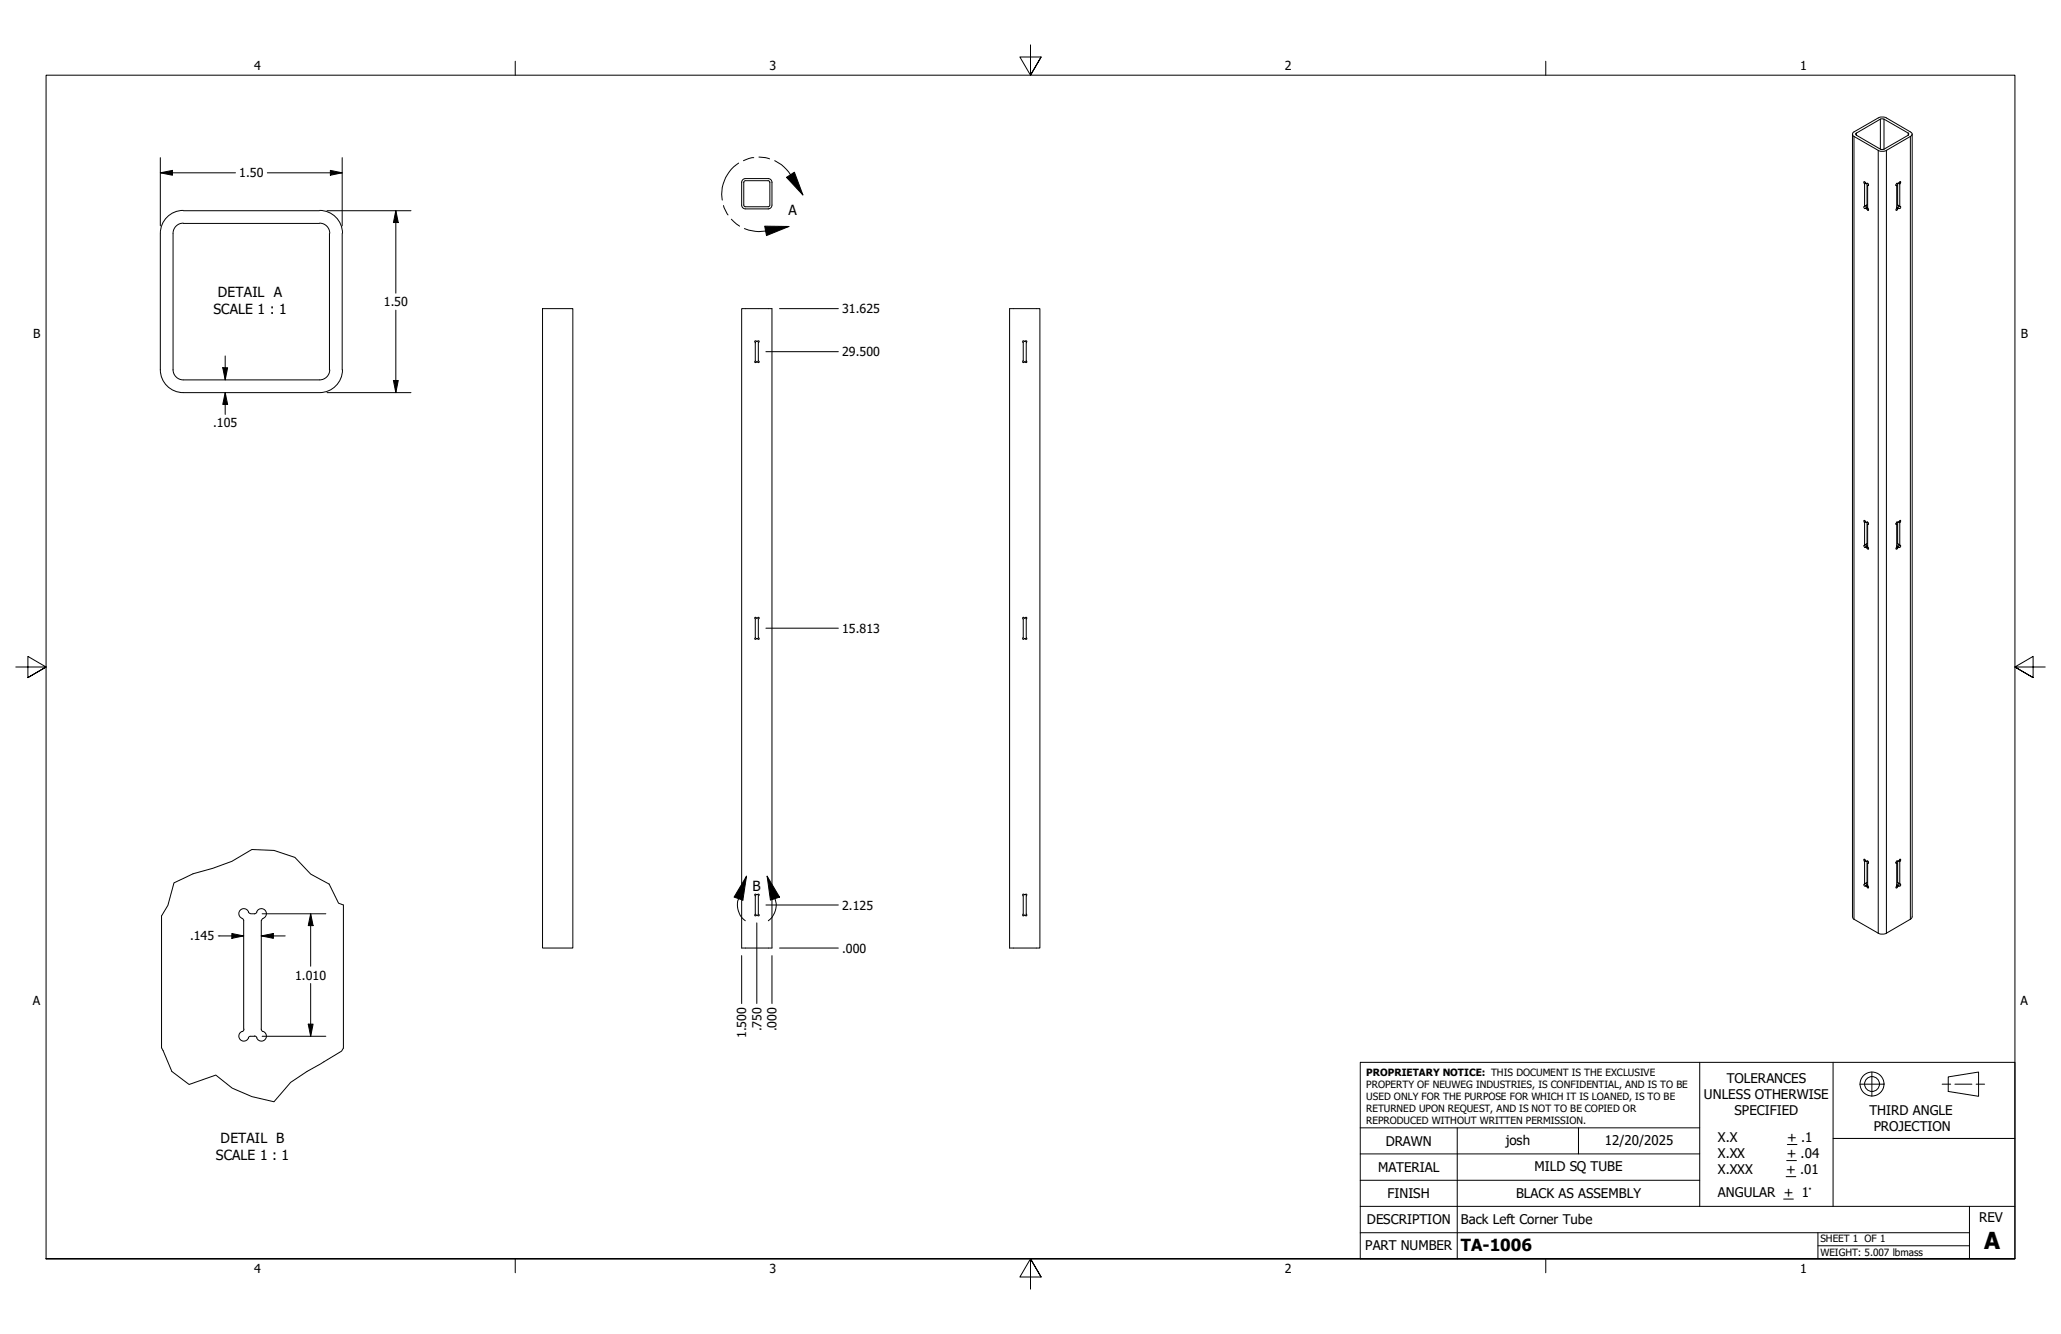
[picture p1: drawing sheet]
<svg xmlns="http://www.w3.org/2000/svg" width="432mm" height="279mm" viewBox="0 0 432 279" stroke-linecap="round" stroke-linejoin="round" font-family="sans-serif">
<!-- layer: Visible (ANSI) -->
<g fill="none" stroke="#000" stroke-width=".21">
<path d="M155.6 37.6l.6-.2h4.7a.79 .79 0 0 1 .8 .8v4.8a.79 .79 0 0 1-.7 .8h-4.8a.79 .79 0 0 1-.8-.8v-4.8zM155.9 38l.3-.2 4.9 .1 .2 .3-.1 4.9-.2 .2h-5l-.2-.4zM388.1 28.1v163.9l.3 .5 5.6 3.1 1.2-.1 5-3 .4-.5v-163.9M388.2 27.7l5.8-3.2 1 .1 5.2 3a.49 .49 0 0 1 .4 .5 .49 .49 0 0 1-.4 .5l-5.2 3-1 .1-5.8-3.3-.1-.3zM388.8 27.9l5.2-2.9 .5-.1 5.4 3.2-.1 .2-5.1 2.9-.6 .1-5.2-3zM391.2 38.5v4.4l-.5 .3M391.3 38.4l-.2 .1M391.4 38.9l-.1 4.7 .2 .5h-.2l-.5-.5M391.4 38.9l.1-.1a.28 .28 0 0 0-.1-.3 .28 .28 0 0 0-.4 0l-.5-.5 .2 .5v4.7l-.2 .2 .2 .3 .1-.1M391.5 38.7l-.1 .2M397.2 38.7l.2 .2M397.4 38.4a.41 .41 0 0 0 .4 0 .41 .41 0 0 0 .2-.4h.2l-.2 .5v4.7a.27 .27 0 0 1 .2 .4 .27 .27 0 0 1-.4 0l-.5 .5 .1-.5v-4.7l-.2-.2z"/>
<path d="M397.4 38.4l.2 .1v4.5l.5 .2M33.6 48.9v28.6M36.3 48.9v28.6M38.4 46.7a2.13 2.13 0 0 0-2.1 2.2M38.4 44.1a4.8 4.8 0 0 0-4.8 4.8M38.4 46.8h28.5M38.4 44.1h28.5M67 46.7a2.13 2.13 0 0 1 2.1 2.2M67 44.1a4.8 4.8 0 0 1 4.8 4.8M69 48.9v28.6M71.7 48.9v28.6M391 43.1l.2 .3"/>
<path d="M391.3 43.4l-.5 .2M397.4 43.4l.4 .2M397.8 43.1l-.3 .3M33.6 77.4a4.8 4.8 0 0 0 4.8 4.8h28.5a4.8 4.8 0 0 0 4.9-4.8M36.3 77.4a2.13 2.13 0 0 0 2.1 2.2h28.5a2.13 2.13 0 0 0 2.2-2.2M113.7 64.6h6.3v134h-6.3zM155.4 64.6h6.3v134h-6.3zM158.2 71.8v3.8M158.3 75.5l-.1 .4 .3-.1M158.4 71.5l-.1-.1-.2 .1 .2 .3M158.4 71.4l.1 .1M158.5 71.5h.1"/>
<path d="M158.5 75.8h.1M158.7 71.4v.1M158.8 71.5l.1-.1 .2 .1-.2 .3M158.9 71.8v3.8M158.9 75.5l.1 .4-.3-.1M211.5 64.6h6.4v134h-6.4zM214.4 71.8v3.8M214.4 75.5l-.1 .4 .3-.1M214.6 71.5l-.3-.1 .1 .4M214.6 71.4l.2 .1M214.6 75.8h.2M214.7 75.8h-.1"/>
<path d="M214.8 71.5l.3-.1-.1 .3M214.9 71.4l-.1 .1M215 71.8v3.8M215 75.5l.1 .1M215 75.6l.1 .3-.3-.1M215.1 71.7l-.1 .1M391 114l.2 .4M391.2 109.4l-.3-.1-.3-.3-.1 .1 .2 .3v4.8a.26 .26 0 0 0-.1 .3 .26 .26 0 0 0 .3 .1l.4 .4h.2l-.2-.4 .1-4.8M391.2 109.4l.2 .1 .1 .3h-.1M391.2 109.4v4.5l-.5 .3M391.3 109.3l-.2 .1M391.3 114.3l-.5 .3"/>
<path d="M391.5 109.7l-.1 .1M397.2 109.7l.2 .1M397.4 114.3l.4 .3M397.4 109.3l.2 .1M397.6 109.4a.24 .24 0 0 0-.3 .1 .24 .24 0 0 0 .1 .4v4.7l-.2 .3 .1 .2 .2-.2a.31 .31 0 0 1 .2-.3 .31 .31 0 0 1 .3 .1l.2-.3v-.2h-.1M397.6 109.4l.6-.4-.2 .5 .1 4.7M397.6 109.4v4.5l.5 .3M397.8 114l-.3 .4M158.2 129.7v3.8M158.2 129.6l.1 .1M158.3 133.5l-.2 .3 .2 .1 .1-.1M158.4 129.4l-.2-.1v.3"/>
<path d="M158.4 129.4l.1 .1M158.5 129.5h.1M158.5 133.7h.1M158.5 133.7l-.1 .1M158.7 133.7v.1M158.7 129.4v.1M158.8 129.4l.2-.1v.3M158.9 129.7v3.8M158.9 133.5l.2 .3-.2 .1-.1-.1M158.9 129.6v.1M214.3 129.6l.1 .1M214.4 129.7v3.8"/>
<path d="M214.4 133.5l-.1 .4 .3-.1M214.6 129.4l-.3-.1 .1 .3M214.6 129.4l.2 .1M214.8 133.7l-.2 .1M214.8 133.7l.1 .1M214.8 129.4l.3-.1-.1 .3M214.9 129.4l-.1 .1M215 129.7v3.8M215 133.5l.1 .1M215 133.6l.1 .3-.3-.1M215.1 129.6l-.1 .1M33.8 191.8v27.7"/>
<path d="M50.7 192.4l.4 .4v22.8M52 191l.5 .3M52.1 191a1.05 1.05 0 0 0-1.8-.4 1.05 1.05 0 0 0 .4 1.7M52.5 191.4h.8a.73 .73 0 0 0 .7-.7 1.05 1.05 0 0 1 1.6 .1 1.05 1.05 0 0 1-.5 1.5M54.7 192.8v22.8M55.1 192.4l-.3 .4M71.9 189.5v30M158.2 191.5l-.1 .2 .2 .1 .2-.2M158.2 187.6v3.9M158.3 191.4l-.1 .1M158.4 187.4l-.1-.1-.2 .1 .2 .3M158.4 187.3l.1 .1"/>
<path d="M158.5 187.4h.1M158.5 191.7h.1M158.7 187.3v.1M158.8 187.4l.1-.1 .2 .1-.2 .3v3.8M159 191.5l.1 .2-.2 .1-.2-.2M214.4 191.5l-.1 .3 .3-.1M214.6 187.4l-.2-.1-.1 .1 .1 .2-.1 3.9M214.6 187.3l.2 .1M214.6 191.7h.2M214.7 191.6l-.1 .1M214.8 187.4l.3-.1-.1 .3M214.9 187.3l-.1 .1"/>
<path d="M215 191.5l.1 .3-.3-.2M215.1 187.6v3.9M391 185l.2 .4M391.2 180.4l-.7-.4 .2 .4v4.8l-.2 .1 .2 .3 .1-.1M391.2 180.4h.2l.1 .4h-.1M391.2 180.4v4.4l-.5 .4M391.3 180.3l-.2 .1M391.3 185.3l-.5 .2M391.4 180.8l-.1 4.7 .2 .5h-.2l-.5-.5M391.5 180.7l-.1 .1M397.2 180.7l.2 .1M397.4 185.3l.4 .2"/>
<path d="M397.4 180.3l.2 .1M397.6 180.4l-.2-.1-.2 .4 .2 .1v4.7l-.2 .4 .2 .1a.58 .58 0 0 1 .7-.5l.1-.3h-.1M397.6 180.4l.4-.4h.2l-.2 .5 .1 4.7M397.6 180.4v4.5l.5 .3M397.8 185l-.3 .4M50.7 216a1.05 1.05 0 0 0-.4 1.8 1.05 1.05 0 0 0 1.8-.4M51.1 215.6l-.3 .5M52.5 217l-.5 .4M52.5 217h.8M53.3 217l.5 .3M54.7 215.6l.4 .5M55.1 216a1.05 1.05 0 0 1 .4 1.8 1.05 1.05 0 0 1-1.7-.4"/>
</g>
<!-- layer: Visible Narrow (ANSI) -->
<g fill="none" stroke="#000" stroke-width=".21">
<path d="M388.4 28.6v163.9M388.9 27.9v.4M390.8 38.3l-.2 .1M390.9 38.4l-.2 .1M391.2 38.4h.1M391.5 38.8l-.1 .1M393.5 31.5v164M394 25v6.2M394.7 25v6.2M395.2 31.5v164M397.2 38.8l.1 .1M397.4 38.4h.2"/>
<path d="M397.8 38.4l.2 .1M397.9 38.3l.2 .1M399.8 27.9v.4M400.2 28.6v163.9M391.2 42.9l-.5 .3M391.3 43.6l-.3 .1M391.3 43.4l-.4 .2M391.4 43.7l-.2 .1M397.3 43.7l.3 .1M397.4 43.4l.4 .2M397.4 43.6l.2 .1M397.6 42.9l.4 .3"/>
<path d="M390.8 109.2l-.2 .1M390.9 109.3l-.2 .2M391.2 113.9l-.5 .3M391.2 109.3v.1M391.3 114.6l-.3 .1M391.3 114.4l-.4 .2M391.4 114.7l-.2 .1M391.5 109.7l-.1 .1M397.2 109.7l.1 .1M397.3 114.7l.3 .1M397.4 114.6l.2 .1M397.4 114.4l.4 .2"/>
<path d="M397.4 109.3l.2 .1M397.6 113.9l.4 .3M397.8 109.3l.2 .2M397.9 109.2l.2 .1M390.8 180.2l-.2 .1M390.9 180.3l-.2 .2M391.2 184.8l-.5 .3M391.2 180.3v.1M391.3 185.5l-.3 .1M391.3 185.4l-.4 .1M391.4 185.6l-.2 .1M391.5 180.7l-.1 .1"/>
<path d="M397.2 180.7l.1 .1M397.3 185.6l.3 .1M397.4 185.5l.2 .1M397.4 185.4l.4 .1M397.4 180.3l.2 .1M397.6 184.8l.4 .3M397.8 180.3l.2 .2M397.9 180.2l.2 .1"/>
</g>
<!-- layer: Break Line (ANSI) -->
<path d="M71.9 189.5l-1-.3-1.9-4-3.9-2.1-3.3-3.5-4.4-1.5-4.6-.2-4.2 2.5-4 1.5-4.2 1.1-4 1.9-1.2 4.7-1.4 2.2M33.8 219.5l2.2 4.9 3.6 2.7 5.6-1.9 3.4 2.7 4.2 1.8 4.6 1.1 3.5-4.1 3.4-2.3 7.3-4.2 .3-.7" fill="none" stroke="#000" stroke-width=".21"/>
<!-- layer: Detail Boundary (ANSI) -->
<g fill="none" stroke="#000" stroke-width=".21">
<path d="M154.7 34.2a7.7 7.7 0 0 0-3.4 7.7M157.9 33l-1.1 .2-1 .5M159 32.9l1.4 .1 .8 .3M162.3 33.7l1.4 .8 1.5 1.5 3 4.8M164.8 37.1l1.6-1 1.8 4.7zM151.6 43.1l.9 1.9M153.2 45.9l1.7 1.5M160.2 47.4h5.1l-4.7 1.9zM165.3 47.4l-4.9 1a8.3 8.3 0 0 1-4.4-.5M156.4 183.5l-.8 5-1.8-.6zM156.4 183.5l-1.7 4.7a4.1 4.1 0 0 0 1.4 4.6M160.7 183.5l2.6 4.4-1.9 .6z"/>
<path d="M160.7 183.5l1.7 4.7a4.1 4.1 0 0 1-1.4 4.6"/>
</g>
<path d="M164.8 37.1l1.6-1 1.8 4.7zM160.2 47.4h5.1l-4.7 1.9zM156.4 183.5l-.8 5-1.8-.6zM160.7 183.5l2.6 4.4-1.9 .6z" fill="#000"/>
<!-- layer: Border (ANSI) -->
<path d="M107.9 12.8v2.9M215.9 9.4v6.3l-2.2-3.8h4.4l-2.2 3.8 2.2-3.8M323.8 12.8v2.9M3.3 139.7h6.4l-3.9-2.2v4.4l3.9-2.2-3.9 2.2M428.5 139.7h-6.4l3.9-2.2v4.4l-3.9-2.2 3.9 2.2M9.7 263.7v-248h412.4v248h-412.4h412.4M107.9 263.7v2.9M218.1 267.5l-2.2-3.8 2.2 3.8h-4.4l2.2-3.8v6.3M323.8 263.7v2.9" fill="none" stroke="#000" stroke-width=".21"/>
<!-- layer: Title (ANSI) -->
<g fill="none" stroke="#000" stroke-width=".21">
<path d="M285 222.5h137.1v41.2h-137.1zM285 236.2h71.1M305.3 236.2v27.5M330.7 236.2v5.5M356.1 222.5v30.2M374.5 239.7h2M384 222.5v15.9M389.6 227.1h5.1M392.2 224.5v5.1M406.9 227.1h1.8M408.2 225.6l6.3-1.1v5.1l-6.3-1zM409.6 227.1h3.5"/>
<path d="M414 227.1h1.8M422.1 238.4h-38.1v14.3M285 258.2h127.6M285 252.7h137.1M285 247.2h71.1M285 241.7h71.1M373.7 251.1h2M374.2 246.4h2M374.3 243.1h2.1M380.9 258.2v5.5M412.6 252.7v11M380.9 260.9h31.7"/>
<circle cx="392.2" cy="227" r="2.51"/>
<circle cx="392.2" cy="227" r="1.56"/>
</g>
<!-- layer: Dimension (ANSI) -->
<g fill="none" stroke="#000" stroke-width=".21">
<path d="M33.6 36.2l2.5-.5v1zM33.6 36.2h15.7M33.6 33v14.3M56 36.2h15.7M69.2 35.7l2.5 .5-2.5 .5zM71.7 33v14.3M68.5 44.1h17.6M82.9 44.1l.5 2.5h-1zM82.9 44.1v17.3M46.7 77h1l-.5 2.6zM47.2 74.5v5.1M82.4 79.7h1l-.5 2.5z"/>
<path d="M82.9 65v17.2M160.5 73.7h15.1M163.3 64.6h12.3M47.2 82.2l.5 2.5h-1zM47.2 82.2v4.6M68.5 82.2h17.6M160.5 131.6h15.1M45.7 196h5.4M48.6 195.5l2.5 .5-2.5 .5zM54.7 196l2.6-.5v1zM54.7 196h5.1M54.9 191.4h13.4"/>
<path d="M65.1 191.4l.5 2.5h-1zM65.1 191.4v11M158.6 193.3v16.9M160.5 189.5h15.1M163.3 198.6h12.3M54.9 217h13.4M64.6 214.5h1l-.5 2.5zM65.1 206v11M155.4 200.2v10M161.7 200.2v10"/>
</g>
<path d="M33.6 36.2l2.5-.5v1zM69.2 35.7l2.5 .5-2.5 .5zM82.9 44.1l.5 2.5h-1zM46.7 77h1l-.5 2.6zM82.4 79.7h1l-.5 2.5zM47.2 82.2l.5 2.5h-1zM48.6 195.5l2.5 .5-2.5 .5zM54.7 196l2.6-.5v1zM65.1 191.4l.5 2.5h-1zM64.6 214.5h1l-.5 2.5z" fill="#000"/>
<text font-size="4.9" x="415.7" y="261.6">A</text>
<text font-size="3.5" x="306.1" y="262">TA-1006</text>
<g font-size="2.9">
<text x="165.2" y="45">A</text>
<text x="44.7" y="65.7">SCALE 1 : 1</text>
<text x="45.7" y="62.2">DETAIL A</text>
<text x="157.7" y="186.6">B</text>
<text x="46.2" y="239.5">DETAIL B</text>
<text x="45.2" y="243">SCALE 1 : 1</text>
</g>
<g font-size="2.8">
<text x="361.8" y="226.9">TOLERANCES</text>
<text x="357" y="230.3">UNLESS OTHERWISE</text>
<text x="363.4" y="233.6">SPECIFIED</text>
<text x="391.7" y="233.5">THIRD ANGLE</text>
<text x="290.3" y="240">DRAWN</text>
<text x="315.5" y="239.7">josh</text>
<text x="336.2" y="239.8">12/20/2025</text>
<text x="359.9" y="239.3">X.X</text>
<text x="374.5" y="239.3">+ .1</text>
<text x="392.6" y="236.8">PROJECTION</text>
<text x="288.7" y="245.5">MATERIAL</text>
<text x="321.5" y="245.2">MILD SQ TUBE</text>
<text x="359.9" y="242.6">X.XX</text>
<text x="359.9" y="245.9">X.XXX</text>
<text x="374.2" y="245.9">+ .01</text>
<text x="374.3" y="242.6">+ .04</text>
<text x="290.7" y="251">FINISH</text>
<text x="317.6" y="251">BLACK AS ASSEMBLY</text>
<text x="359.9" y="250.7">ANGULAR + 1°</text>
<text x="286.4" y="256.4">DESCRIPTION</text>
<text x="306.1" y="256.3">Back Left Corner Tube</text>
<text x="414.7" y="256">REV</text>
<text x="286" y="261.9">PART NUMBER</text>
</g>
<g font-size="2.6">
<text x="53.3" y="14.7">4</text>
<text x="161.2" y="14.7">3</text>
<text x="269.2" y="14.7">2</text>
<text x="377.1" y="14.7">1</text>
<text x="50.1" y="37.1">1.50</text>
<text x="80.4" y="64.1">1.50</text>
<text x="176.5" y="65.6">31.625</text>
<text x="6.9" y="70.8">B</text>
<text x="423.4" y="70.8">B</text>
<text x="176.5" y="74.6">29.500</text>
<text x="44.6" y="89.5">.105</text>
<text x="176.5" y="132.5">15.813</text>
<text x="176.5" y="190.5">2.125</text>
<text x="39.8" y="197">.145</text>
<text x="176.5" y="199.5">.000</text>
<text x="61.8" y="205.2">1.010</text>
<text x="6.9" y="210.5">A</text>
<text x="423.3" y="210.5">A</text>
<text x="156.3" y="217.5" transform="rotate(-90 156.3 217.5)">1.500</text>
<text x="159.5" y="216" transform="rotate(-90 159.5 216)">.750</text>
<text x="162.7" y="216" transform="rotate(-90 162.7 216)">.000</text>
<text x="53.3" y="266.6">4</text>
<text x="161.2" y="266.6">3</text>
<text x="269.2" y="266.6">2</text>
<text x="377.1" y="266.6">1</text>
</g>
<g font-size="2.1">
<text x="286.3" y="225.4">PROPRIETARY NOTICE: THIS DOCUMENT IS THE EXCLUSIVE</text>
<text x="286.3" y="227.8">PROPERTY OF NEUWEG INDUSTRIES, IS CONFIDENTIAL, AND IS TO BE</text>
<text x="286.3" y="230.4">USED ONLY FOR THE PURPOSE FOR WHICH IT IS LOANED, IS TO BE</text>
<text x="286.3" y="232.9">RETURNED UPON REQUEST, AND IS NOT TO BE COPIED OR</text>
<text x="286.3" y="235.4">REPRODUCED WITHOUT WRITTEN PERMISSION.</text>
<text x="381.4" y="260.2">SHEET 1 OF 1</text>
<text x="381.4" y="263">WEIGHT: 5.007 lbmass</text>
</g>
</svg>
